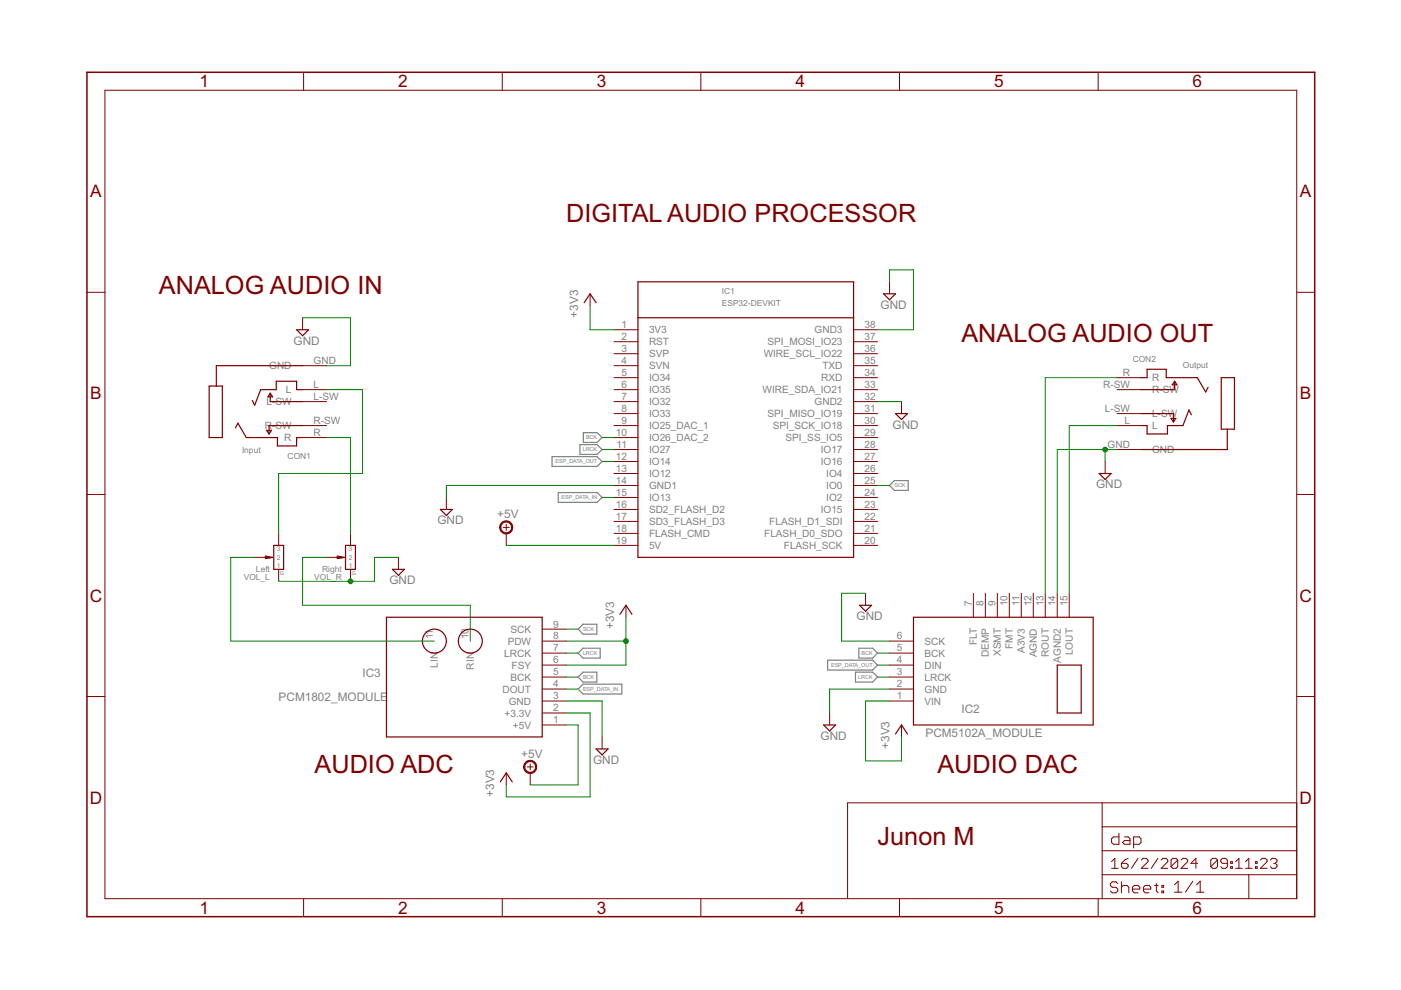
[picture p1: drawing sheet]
<svg xmlns="http://www.w3.org/2000/svg" width="297mm" height="210mm" viewBox="0 0 297 210" stroke-linecap="round" stroke-linejoin="round" font-family="sans-serif">
<path d="M117.1 96.8h9.5l1.1 1.1-1.1 1h-9.5zM123 94.3h3.6l1.1 1-1.1 1.1h-3.6zM123.7 91.7h2.9l1.1 1.1-1.1 1h-2.9zM118.4 104.4h8.2l1.1 1.1-1.1 1h-8.2zM188.6 102.9l1-1h3v2.1h-3zM122.6 133.4l1-1h2.9v2.1h-2.9zM122.6 138.5l1-1.1h3.7v2.1h-3.7zM175.5 140h9.5l1.1 1-1.1 1.1h-9.5zM182.1 137.4h2.9l1.1 1.1-1.1 1h-2.9zM122.6 143.6l1-1.1h2.9v2.1h-2.9zM122.6 146.1l1-1h8.2v2.1h-8.2zM181.4 142.5h3.6l1.1 1.1-1.1 1h-3.6z" fill="none" stroke="#808080" stroke-width=".25"/>
<g fill="none" stroke="#800000" stroke-width=".21">
<path d="M22.2 19.1h252.7v171.4h-252.7zM64.4 15.3v3.8M106.5 15.3v3.8M148.6 15.3v3.8M190.7 15.3v3.8M232.8 15.3v3.8M188.6 59.8v2.5M18.4 62h3.8M64.2 77.5h5M64.2 67.4v2.5M125.1 62.3v2.5M130.2 69.9h5.1"/>
<path d="M130.2 72.5h5.1M130.2 75h5.1M130.2 77.5h5.1M181 69.9h5.1M181 72.5h5.1M181 75h5.1M181 77.5h5.1M274.9 62h3.8M64.2 82.6h5M64.2 85.2h5M64.2 90.2h5M64.2 92.8h5"/>
<path d="M130.2 80.1h5.1M130.2 82.6h5.1M130.2 85.2h5.1M130.2 87.7h5.1M130.2 90.2h5.1M130.2 92.8h5.1M130.2 95.3h5.1M130.2 97.9h5.1M181 80.1h5.1M181 82.6h5.1M181 85.2h5.1M181 87.7h5.1"/>
<path d="M181 90.2h5.1M181 92.8h5.1M181 95.3h5.1M181 97.9h5.1M191.1 85.2v2.5M234.3 97.9v2.5M236.9 80.1h5M236.9 82.6h5M236.9 87.7h5M236.9 90.2h5M236.9 95.3h5M18.4 104.8h3.8"/>
<path d="M54 118.2h2.5M59.1 113.1v2.5M69.2 118.2h2.6M74.3 113.1v2.5M84.5 118.2v2.5M94.6 105.5v2.5M106.7 111.8h1.3M107.3 111.2v1.3M107.3 113.1v2.5M130.2 100.4h5.1M130.2 102.9h5.1M130.2 105.5h5.1"/>
<path d="M130.2 108h5.1M130.2 110.6h5.1M130.2 113.1h5.1M130.2 115.6h5.1M181 100.4h5.1M181 102.9h5.1M181 105.5h5.1M181 108h5.1M181 110.6h5.1M181 113.1h5.1M181 115.6h5.1M274.9 104.8h3.8"/>
<path d="M59.1 120.7v2.6M74.3 120.7v2.6M115 138.5h5M115 135.9h5M115 133.4h5M132.7 128.3v2.6M183.5 125.8v2.5M188.6 138.5h5.1M188.6 135.9h5.1M206.4 125.8v5.1M208.9 125.8v5.1M211.5 125.8v5.1"/>
<path d="M214 125.8v5.1M216.5 125.8v5.1M219.1 125.8v5.1M221.6 125.8v5.1M224.2 125.8v5.1M226.7 125.8v5.1M18.4 147.7h3.8M115 148.6h5M115 146.1h5M115 143.6h5M115 141h5M115 153.7h5"/>
<path d="M115 151.2h5M127.7 156.3v2.5M175.9 151.2v2.5M188.6 148.6h5.1M188.6 146.1h5.1M188.6 143.6h5.1M188.6 141h5.1M191.1 153.7v2.6M274.9 147.7h3.8M107.3 163.9v2.5M111.8 162.6h1.3M112.4 162v1.2"/>
<path d="M112.4 163.9v2.5M233.7 170.2v20.3M233.7 175.3h41.2M237.2 176.7v2.3h-1.1l-.4-.4v-.8l.4-.4h1.1M238.4 177.4h.8l.4 .4v1.2h-1.2l-.4-.4 .4-.4h1.2M240.3 179h1.2l.4-.4v-.8l-.4-.4h-1.2v2.4M274.9 170.2h-95.2v20.3M64.4 190.5v3.9M106.5 190.5v3.9M148.6 190.5v3.9M190.7 190.5v3.9M232.8 190.5v3.9"/>
<path d="M233.7 185.5h41.2M233.7 180.4h41.2M235.7 182.7l.7-.7v2.1M235.7 184.1h1.4M237 187.3l-.4-.3h-.8l-.4 .3v.4l.4 .4h.8l.4 .4v.4l-.4 .4h-.8l-.4-.4M237.8 183h1l.4 .4v.3l-.4 .4h-.7l-.3-.4zM237.8 187v2.3M237.8 188.1l.3-.4h.8l.4 .4v1.2M239.2 182l-.7 .4-.7 .6M240.1 188.5h1.6v-.4l-.4-.4h-.8l-.4 .4v.8l.4 .4h.8M241.3 182l-1.4 2.1M242 182.4l.3-.4h.7l.4 .4v.3l-1.4 1.4h1.4"/>
<path d="M242.4 188.5h1.6v-.4l-.4-.4h-.8l-.4 .4v.8l.4 .4h.8M244.8 187.7h.8M245.2 187.3v1.6l.4 .4M245.5 182l-1.4 2.1M246.2 182.4l.3-.4h.7l.4 .4v.3l-1.4 1.4h1.4M246.3 187.7h.4v.4h-.4zM246.3 188.9h.4v.4h-.4zM249 187.6l.8-.8v2.4M249 189.2h1.6M249.7 182.4v1.3l-.4 .4h-.7l-.3-.4M249.7 182.4l-.4-.4h-.7l-.3 .4v1.3M249.7 182.4l-1.4 1.3"/>
<path d="M250.4 182.4l.3-.4h.8l.3 .4v.3l-1.4 1.4h1.4M252.9 186.8l-1.5 2.4M253.7 189.2h1.5M253.7 187.6l.8-.8v2.4M253.9 183h-1.4l1.1-1v2.1M258.1 182.4v1.3l-.3 .4h-.7l-.4-.4M258.1 182.4l-.3-.4h-.7l-.4 .4v1.3M258.1 182.4l-1.4 1.3M260.2 183h-1l-.4-.3v-.3l.4-.4h.7l.3 .4v1.3l-.3 .4h-.7l-.4-.4M260.9 183.7h.4v.4h-.4zM260.9 182.7h.4v.3h-.4zM262 184.1h1.4"/>
<path d="M262 182.7l.7-.7v2.1M264.1 182.7l.7-.7v2.1M264.1 184.1h1.4M264.8 185.5v5M266.2 183.7h.3v.4h-.3zM266.2 182.7h.3v.3h-.3zM267.2 182.4l.4-.4h.7l.3 .4v.3l-1.4 1.4h1.4M269.3 182.4l.4-.4h.7l.3 .4v.3l-.3 .3M270 183h.4M270.4 183l.3 .4v.3l-.3 .4h-.7l-.4-.4"/>
</g>
<g fill="none" stroke="#800000" stroke-width=".25">
<path d="M135.3 59.8h45.7v58.4h-45.7zM62.9 69.9h2.5l-1.2 1.3zM64.2 77.5h-18.3v4.4M123.8 64.2l1.3-1.9 1.3 1.9M135.3 67.4h45.7M187.3 62.3h2.6l-1.3 1.3zM44.3 81.9h2.8v10.9h-2.8zM49.9 90.7l.5-1 1.8 3.1h6.6v1.8h4.1v-1.8h1.3M56.5 91.2h1.1l-.6 .8zM57.3 83.4v1.8h6.9M57.3 83.4l.5 .7h-1zM64.2 82.6h-1.3v-1.8h-4.3v1.8h-3.3l-1.3 3.3-.5-1"/>
<path d="M64.2 90.2h-7.2v1.8M189.9 87.7h2.5l-1.3 1.3zM241.9 87.7h6.9v1.8M241.9 80.1h1.3v-1.8h4.1v1.8h6.6l1.7 3 .5-1M248.3 88.7h1l-.5 .8zM249 80.8v1.8h-7.1M249 80.8l.5 .8h-1zM252.6 87.9l-.5-1-1.3 3.3h-3.3v1.8h-4.3v-1.8h-1.3M258.9 80.1h2.8v10.9h-2.8zM260.2 91v4.3h-18.3M56.3 117.9l1.5 .3-1.5 .2zM56.3 118.3h.9"/>
<path d="M56.3 118h.7M58 115.6h2.1v5.1h-2.1zM71.5 118.3h1M71.5 118h.8M71.5 117.9l1.5 .3-1.5 .2zM73.3 115.6h2.1v5.1h-2.1zM93.4 108h2.5l-1.3 1.3zM233 100.4h2.6l-1.3 1.3zM81.9 130.9h33.1v25.4h-33.1zM83.2 120.7h2.5l-1.2 1.3zM131.4 130.2l1.3-1.9 1.3 1.9M182.2 128.3h2.6l-1.3 1.3z"/>
<path d="M193.7 130.9h38.1v22.8h-38.1zM126.4 158.8h2.5l-1.2 1.3zM174.6 153.7h2.6l-1.3 1.3zM189.9 155.6l1.2-1.9 1.3 1.9M224.2 141h5v10.2h-5zM106.1 165.8l1.2-1.9 1.3 1.9"/>
<circle cx="92.1" cy="135.9" r="2.54"/>
<circle cx="99.7" cy="135.9" r="2.54"/>
</g>
<g fill="#800000" stroke="#800000" stroke-width=".21">
<path d="M111.4 161.6a1.39 1.39 0 0 1 2.2 .3 1.39 1.39 0 0 1-.8 2 1.39 1.39 0 0 1-1.8-1.3h.3a1.14 1.14 0 0 1 1.7-.9 1.14 1.14 0 0 1 .1 1.9 1.14 1.14 0 0 1-1.8-.7v-.3h-.3z" fill-rule="evenodd"/>
<path d="M106.3 110.9a1.39 1.39 0 0 1 2.2 .2 1.39 1.39 0 0 1-.8 2.1 1.39 1.39 0 0 1-1.8-1.4h.3a1.14 1.14 0 0 1 1.7-.9 1.14 1.14 0 0 1 .1 1.9 1.14 1.14 0 0 1-1.8-.7v-.3h-.3z" fill-rule="evenodd"/>
</g>
<path d="M18.4 15.3h260.3v179.1h-260.3z" fill="none" stroke="#800000" stroke-width=".32"/>
<g fill="none" stroke="#008000" stroke-width=".21">
<path d="M188.6 59.8v-2.6h5.1v12.7h-7.6M64.2 67.4h10.1v10.1h-5.1M125.1 64.8v5.1h5.1M69.2 92.8h5.1v20.3M69.2 82.6h7.7v17.8h-17.8v12.7M127.7 95.3h2.5M127.7 97.9h2.5M127.7 92.8h2.5M186.1 85.2h5M234.3 95.3v2.6M236.9 95.3h-12.7v30.5M236.9 90.2h-10.2v35.6"/>
<path d="M236.9 80.1h-15.3v45.7M54 118.2h-5.1v17.7h43.2M69.2 118.2h-5v10.1h35.5v7.6M84.5 118.2h-5.1v5.1h-20.3M107.3 115.6h22.9M127.7 105.5h2.5M130.2 102.9h-35.6v2.6M186.1 102.9h2.5M120 135.9h12.7M120 133.4h2.6M120 138.5h2.6M132.7 130.9v10.1h-12.7"/>
<path d="M183.5 125.8h-5.1v10.1h10.2M186.1 138.5h2.5M120 151.2h5.1v17.8h-17.8v-2.6M120 148.6h7.7v7.7M120 146.1h2.6M120 153.7h2.6v12.7h-10.2M120 143.6h2.6M186.1 141h2.5M186.1 143.6h2.5M188.6 148.6h-5.1v12.7h7.6v-5M188.6 146.1h-12.7v5.1"/>
</g>
<g fill="#008000" stroke="#008000" stroke-width=".21">
<circle cx="132.7" cy="135.9" r=".51"/>
<circle cx="234.3" cy="95.3" r=".51"/>
<circle cx="74.3" cy="123.3" r=".51"/>
</g>
<g font-size="6" fill="#800000">
<text x="120" y="47.1">DIGITALAUDIO PROCESSOR</text>
<text x="33.7" y="62.3">ANALOG AUDIO IN</text>
<text x="203.8" y="72.5">ANALOG AUDIO OUT</text>
<text x="66.7" y="163.9">AUDIO ADC</text>
<text x="198.8" y="163.9">AUDIO DAC</text>
<text x="186.1" y="179.1">Junon M</text>
</g>
<g font-size="4.1" fill="#800000">
<text x="42.3" y="18.5">1</text>
<text x="84.4" y="18.5">2</text>
<text x="126.5" y="18.5">3</text>
<text x="168.6" y="18.5">4</text>
<text x="210.8" y="18.5">5</text>
<text x="252.9" y="18.5">6</text>
<text x="19.1" y="41.8">A</text>
<text x="275.6" y="41.8">A</text>
<text x="19.1" y="84.7">B</text>
<text x="275.6" y="84.7">B</text>
<text x="19" y="127.6">C</text>
<text x="275.5" y="127.6">C</text>
<text x="19" y="170.4">D</text>
<text x="275.5" y="170.4">D</text>
<text x="42.3" y="193.7">1</text>
<text x="84.4" y="193.7">2</text>
<text x="126.5" y="193.7">3</text>
<text x="168.6" y="193.7">4</text>
<text x="210.8" y="193.7">5</text>
<text x="252.9" y="193.7">6</text>
</g>
<g font-size="2.8" fill="#808080">
<text x="186.7" y="65.5">GND</text>
<text x="122.6" y="67.4" transform="rotate(-90 122.6 67.4)">+3V3</text>
<text x="62.3" y="73.1">GND</text>
<text x="189.2" y="90.9">GND</text>
<text x="232.4" y="103.6">GND</text>
<text x="92.7" y="111.2">GND</text>
<text x="105.4" y="109.9">+5V</text>
<text x="82.6" y="123.9">GND</text>
<text x="181.6" y="131.5">GND</text>
<text x="130.2" y="133.4" transform="rotate(-90 130.2 133.4)">+3V3</text>
<text x="76.9" y="143.6">IC3</text>
<text x="59.1" y="148.6">PCM1802_MODULE</text>
<text x="203.8" y="151.2">IC2</text>
<text x="110.5" y="160.7">+5V</text>
<text x="125.7" y="162">GND</text>
<text x="174" y="156.9">GND</text>
<text x="188.6" y="158.8" transform="rotate(-90 188.6 158.8)">+3V3</text>
<text x="196.2" y="156.3">PCM5102A_MODULE</text>
<text x="104.8" y="169" transform="rotate(-90 104.8 169)">+3V3</text>
</g>
<g font-size="2.4" fill="#808080">
<text x="131.7" y="69.6">1</text>
<text x="137.6" y="70.7">3V3</text>
<text x="172.7" y="70.7">GND3</text>
<text x="183.3" y="69.6">38</text>
<text x="66.5" y="77.2">GND</text>
<text x="131.7" y="72.1">2</text>
<text x="131.7" y="74.6">3</text>
<text x="131.7" y="77.2">4</text>
<text x="137.6" y="73.2">RST</text>
<text x="137.6" y="75.8">SVP</text>
<text x="161.9" y="75.8">WIRE_SCL_IO22</text>
<text x="162.7" y="73.2">SPI_MOSI_IO23</text>
<text x="183.3" y="77.2">35</text>
<text x="183.3" y="74.6">36</text>
<text x="183.3" y="72.1">37</text>
<text x="57.1" y="78.3">GND</text>
<text x="60.6" y="83.4">L</text>
<text x="66.5" y="82.3">L</text>
<text x="131.7" y="79.7">5</text>
<text x="131.7" y="82.3">6</text>
<text x="137.6" y="78.3">SVN</text>
<text x="137.6" y="80.8">IO34</text>
<text x="137.6" y="83.4">IO35</text>
<text x="161.7" y="83.4">WIRE_SDA_IO21</text>
<text x="174.1" y="80.8">RXD</text>
<text x="174.4" y="78.3">TXD</text>
<text x="183.3" y="82.3">33</text>
<text x="183.3" y="79.7">34</text>
<text x="233.9" y="82.3">R-SW</text>
<text x="238" y="79.7">R</text>
<text x="244.3" y="80.8">R</text>
<text x="244.3" y="83.4">R-SW</text>
<text x="56.5" y="85.9">L-SW</text>
<text x="66.5" y="89.9">R-SW</text>
<text x="66.5" y="84.8">L-SW</text>
<text x="131.7" y="84.8">7</text>
<text x="131.7" y="87.3">8</text>
<text x="131.7" y="89.9">9</text>
<text x="137.6" y="85.9">IO32</text>
<text x="137.6" y="88.5">IO33</text>
<text x="162.7" y="88.5">SPI_MISO_IO19</text>
<text x="172.7" y="85.9">GND2</text>
<text x="183.3" y="89.9">30</text>
<text x="183.3" y="87.3">31</text>
<text x="183.3" y="84.8">32</text>
<text x="234.3" y="87.3">L-SW</text>
<text x="238.4" y="89.9">L</text>
<text x="244.3" y="88.5">L-SW</text>
<text x="56.1" y="91">R-SW</text>
<text x="60.3" y="93.5">R</text>
<text x="66.5" y="92.4">R</text>
<text x="130.6" y="92.4">10</text>
<text x="130.7" y="95">11</text>
<text x="137.6" y="91">IO25_DAC_1</text>
<text x="137.6" y="93.5">IO26_DAC_2</text>
<text x="163.8" y="91">SPI_SCK_IO18</text>
<text x="166.6" y="93.5">SPI_SS_IO5</text>
<text x="183.3" y="95">28</text>
<text x="183.3" y="92.4">29</text>
<text x="234.8" y="95">GND</text>
<text x="244.3" y="91">L</text>
<text x="130.6" y="97.5">12</text>
<text x="130.6" y="100">13</text>
<text x="137.6" y="96.1">IO27</text>
<text x="137.6" y="98.6">IO14</text>
<text x="137.6" y="101.2">IO12</text>
<text x="174" y="98.6">IO16</text>
<text x="174" y="96.1">IO17</text>
<text x="175.2" y="101.2">IO4</text>
<text x="183.3" y="100">26</text>
<text x="183.3" y="97.5">27</text>
<text x="244.3" y="96.1">GND</text>
<text x="130.6" y="102.6">14</text>
<text x="130.6" y="105.1">15</text>
<text x="130.6" y="107.7">16</text>
<text x="137.6" y="103.7">GND1</text>
<text x="137.6" y="106.2">IO13</text>
<text x="175.2" y="106.2">IO2</text>
<text x="175.2" y="103.7">IO0</text>
<text x="183.3" y="107.7">23</text>
<text x="183.3" y="105.1">24</text>
<text x="183.3" y="102.6">25</text>
<text x="130.6" y="110.2">17</text>
<text x="130.6" y="112.7">18</text>
<text x="137.6" y="108.8">SD2_FLASH_D2</text>
<text x="137.6" y="111.3">SD3_FLASH_D3</text>
<text x="137.6" y="113.8">FLASH_CMD</text>
<text x="162" y="113.9">FLASH_D0_SDO</text>
<text x="163.1" y="111.3">FLASH_D1_SDI</text>
<text x="174" y="108.8">IO15</text>
<text x="183.3" y="112.7">21</text>
<text x="183.3" y="110.2">22</text>
<text x="130.6" y="115.3">19</text>
<text x="137.6" y="116.4">5V</text>
<text x="166.2" y="116.4">FLASH_SCK</text>
<text x="183.3" y="115.3">20</text>
<text x="206" y="128.5" transform="rotate(-90 206 128.5)">7</text>
<text x="208.6" y="128.5" transform="rotate(-90 208.6 128.5)">8</text>
<text x="211.1" y="128.5" transform="rotate(-90 211.1 128.5)">9</text>
<text x="213.6" y="128.5" transform="rotate(-90 213.6 128.5)">10</text>
<text x="216.2" y="128.5" transform="rotate(-90 216.2 128.5)">11</text>
<text x="218.7" y="128.5" transform="rotate(-90 218.7 128.5)">12</text>
<text x="221.3" y="128.5" transform="rotate(-90 221.3 128.5)">13</text>
<text x="223.8" y="128.5" transform="rotate(-90 223.8 128.5)">14</text>
<text x="226.3" y="128.5" transform="rotate(-90 226.3 128.5)">15</text>
<text x="91.7" y="135.6" transform="rotate(-90 91.7 135.6)">11</text>
<text x="99.4" y="135.6" transform="rotate(-90 99.4 135.6)">10</text>
<text x="107.6" y="136.7">PDW</text>
<text x="108.2" y="134.2">SCK</text>
<text x="117.3" y="135.6">8</text>
<text x="117.3" y="133">9</text>
<text x="190.2" y="135.6">6</text>
<text x="196" y="136.7">SCK</text>
<text x="207.1" y="136.8" transform="rotate(-90 207.1 136.8)">FLT</text>
<text x="214.8" y="137.6" transform="rotate(-90 214.8 137.6)">FMT</text>
<text x="92.9" y="141.6" transform="rotate(-90 92.9 141.6)">LIN</text>
<text x="100.5" y="142" transform="rotate(-90 100.5 142)">RIN</text>
<text x="106.9" y="139.2">LRCK</text>
<text x="108.5" y="141.8">FSY</text>
<text x="117.3" y="143.2">5</text>
<text x="117.3" y="140.7">6</text>
<text x="117.3" y="138.1">7</text>
<text x="190.2" y="143.2">3</text>
<text x="190.2" y="140.7">4</text>
<text x="190.2" y="138.1">5</text>
<text x="196" y="141.8">DIN</text>
<text x="196" y="139.2">BCK</text>
<text x="209.7" y="139.4" transform="rotate(-90 209.7 139.4)">DEMP</text>
<text x="212.2" y="139.1" transform="rotate(-90 212.2 139.1)">XSMT</text>
<text x="217.3" y="138.4" transform="rotate(-90 217.3 138.4)">A3V3</text>
<text x="219.8" y="139.4" transform="rotate(-90 219.8 139.4)">AGND</text>
<text x="222.4" y="139.3" transform="rotate(-90 222.4 139.3)">ROUT</text>
<text x="224.9" y="140.6" transform="rotate(-90 224.9 140.6)">AGND2</text>
<text x="227.5" y="138.9" transform="rotate(-90 227.5 138.9)">LOUT</text>
<text x="106.5" y="146.9">DOUT</text>
<text x="107.8" y="149.4">GND</text>
<text x="108.2" y="144.3">BCK</text>
<text x="117.3" y="148.3">3</text>
<text x="117.3" y="145.7">4</text>
<text x="190.2" y="148.3">1</text>
<text x="190.2" y="145.7">2</text>
<text x="196" y="149.4">VIN</text>
<text x="196" y="146.9">GND</text>
<text x="196" y="144.3">LRCK</text>
<text x="107" y="151.9">+3.3V</text>
<text x="108.8" y="154.5">+5V</text>
<text x="117.3" y="153.4">1</text>
<text x="117.3" y="150.8">2</text>
</g>
<g font-size="2" fill="#808080">
<text x="153" y="64.8">ESP32-DEVKIT</text>
<text x="153" y="62.3">IC1</text>
<text x="240.1" y="76.8">CON2</text>
<text x="250.8" y="78">Output</text>
<text x="51.3" y="96.1">Input</text>
<text x="61" y="97.3">CON1</text>
<text x="51.7" y="123">VOL_L</text>
<text x="54.3" y="121.2">Left</text>
<text x="66.6" y="123">VOL_R</text>
<text x="68.3" y="121.2">Right</text>
</g>
<g font-size="1.6" fill="#808080">
<text x="58.7" y="116.9">3</text>
<text x="58.7" y="118.7">2</text>
<text x="73.9" y="116.9">3</text>
<text x="73.9" y="118.7">2</text>
<text x="58.7" y="120.4">1</text>
<text x="73.9" y="120.4">1</text>
</g>
<g font-size="1.3" fill="#808080">
<text x="123.6" y="95.7">LRCK</text>
<text x="124.3" y="93.2">BCK</text>
<text x="117.8" y="98.2">ESP_DATA_OUT</text>
<text x="119.1" y="105.9">ESP_DATA_IN</text>
<text x="189.6" y="103.3">SCK</text>
<text x="59.3" y="121.9">G</text>
<text x="74.6" y="121.9">G</text>
<text x="123.6" y="133.8">SCK</text>
<text x="123.6" y="138.9">LRCK</text>
<text x="123.6" y="144">BCK</text>
<text x="176.2" y="141.4">ESP_DATA_OUT</text>
<text x="182" y="144">LRCK</text>
<text x="182.7" y="138.9">BCK</text>
<text x="123.6" y="146.5">ESP_DATA_IN</text>
</g>
</svg>
